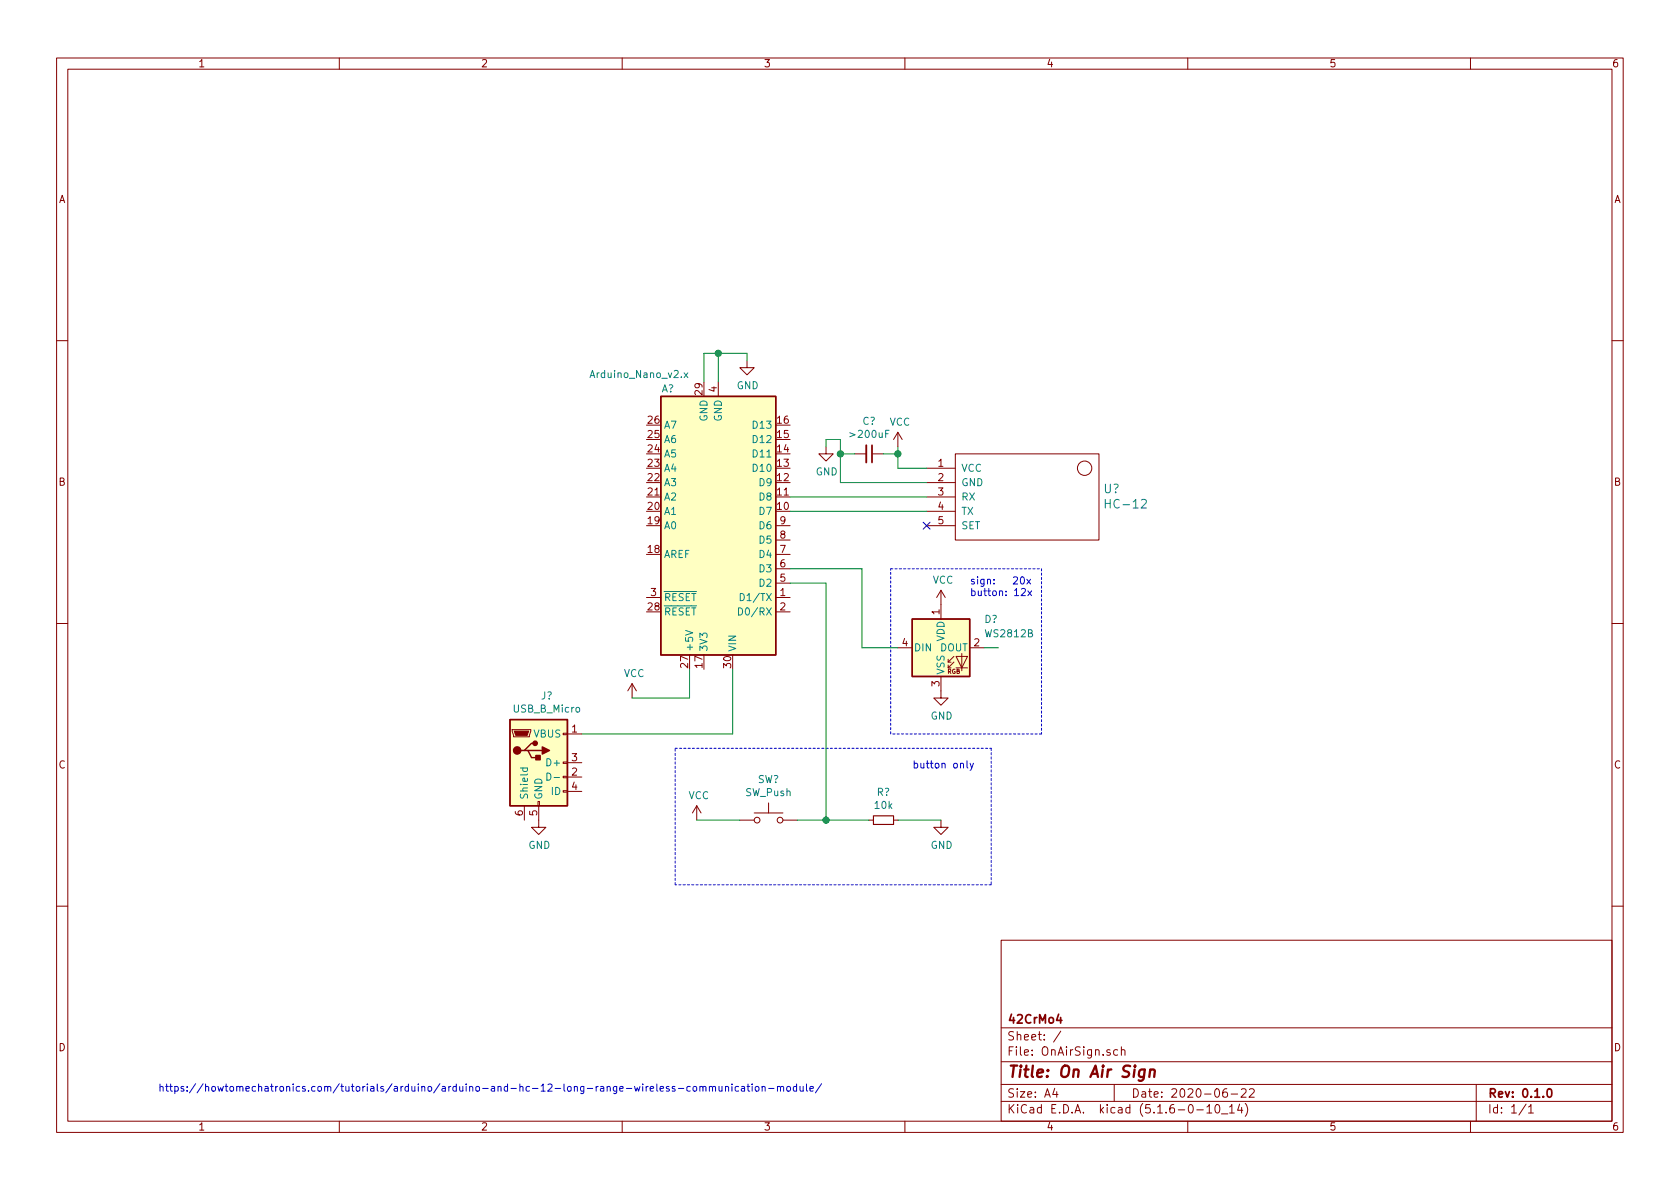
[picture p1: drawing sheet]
<svg xmlns="http://www.w3.org/2000/svg" width="297mm" height="210mm" viewBox="0 0 297 210" stroke-linecap="round" stroke-linejoin="round" font-family="sans-serif">
<g fill="none" stroke="#840000" stroke-width=".18">
<path d="M10 10.3h277v189.9h-277zM12 12.2h273v186.1h-273zM60 10.3v1.9M110 10.3v1.9M160 10.3v1.9M210 10.3v1.9M260 10.3v1.9M10 60.2h2M127 67.6v2.5M132.1 63.7v1.3h1.2l-1.2 1.3-1.3-1.3h1.3M146 79v1.3h1.3l-1.3 1.2-1.2-1.2h1.2M158.7 76.4l-.7 1.3"/>
<path d="M158.7 76.4v2.6M158.7 76.4l.8 1.3M285 60.2h2M137.2 98h2.5M137.2 95.5h2.5M137.2 93h2.5M151.1 80.3h2.1M154.2 80.3h2M163.8 93h5.1M163.8 82.8h5.1M163.8 85.3h5.1M163.8 87.9h5.1"/>
<path d="M163.8 90.4h5.1M168.9 80.3h25.4v15.2h-25.4zM10 110.3h2M114.3 105.7h2.5M137.2 105.7h2.5M137.2 108.2h2.5M137.2 103.1h2.5M137.2 100.6h2.5M158.7 114.5h2.6M166.4 119.6v3.8h1.2l-1.2 1.3-1.3-1.3h1.3M166.4 104.4v5.1M166.4 104.4l-.8 1.3"/>
<path d="M166.4 104.4l.7 1.3M167.6 117.1h.5M168.7 117.1l-1.1 1v-.5M168.7 116.1l-1.1 1v-.5M169 116.1h2.1l-1 2zM169 118.1h2.1M170.1 115.6v3M171.4 114.5h2.6M285 110.3h2M90.6 129h3.3v.3l-.3 1h-2.8zM99.6 139.8h.7v.3h-.7zM99.6 137.3h.7v.2h-.7z"/>
<path d="M99.6 134.7h.7v.3h-.7zM99.6 129.7h.7v.2h-.7zM100.3 129.8h2.6M100.3 137.4h2.6M100.3 134.9h2.6M100.3 139.9h2.6M111.8 120.9l-.8 1.3M111.8 120.9v2.5M111.8 120.9l.7 1.3M92.7 142.5v2.5M95.1 141.7h.3v.8h-.3zM95.2 142.5v3.8h1.3l-1.3 1.3-1.2-1.3h1.2"/>
<path d="M123.2 142.5l-.8 1.3M123.2 142.5v2.5M123.2 142.5l.8 1.3M130.8 145h2.5M133.3 143.8h5.1M135.9 142v1.8M138.4 145h2.6M153.7 145h.7M158 145h.7M166.4 145v1.3h1.2l-1.2 1.3-1.3-1.3h1.3M10 160.2h2M177 166.3h108v32h-108z"/>
<path d="M285 160.2h2M60 198.3v1.9M110 198.3v1.9M160 198.3v1.9M177 194.8h108M177 191.8h108M177 187.8h108M177 181.8h108M186.5 192.5l-.4 1h1M186.8 193v1M187.6 182.3l-1.3 2M197 191.8v3"/>
<path d="M197.6 185.7l-.4-.1-.3 .3 .1 .6 .2 .1 .4-.1M198.3 185.7a.37 .37 0 0 1 .6 .1v.8M198.3 185.1v1.5M210 198.3v1.9M211.6 196.3h1.2M213.4 195.8l.4-.5v1.5M213.4 196.8h.8M215 195.4l.3-.1a.94 .94 0 0 1 0 1.5 .8 .8 0 0 1-.6-.6 .8 .8 0 0 1 .3-.8zM216 197h1.1M216.9 192.5a.62 .62 0 0 0-.7 .7l.1 .7 .2 .1 .5-.1v-.5l-.1-.2-.4-.1-.3 .3M217.4 195.8l.4-.5v1.5M217.4 196.8h.8"/>
<path d="M217.7 193.5h1.1M219.2 195.2l-.4 1.1h.9M219.5 192.7l.2-.2h.3l.3 .2v.3v.2l-.9 .8h.9M219.5 195.8v1M220.2 195.1a1.71 1.71 0 0 1 0 2.3M220.9 192.7l.2-.2h.4l.2 .2 .1 .3-1 1h1M260 198.3v1.9M261 191.8v6.5M269.8 195.2l-1.2 2M270.3 195.8l.4-.5v1.5M270.3 196.8h.8"/>
<circle cx="191.8" cy="82.8" r="1.27"/>
<circle cx="133.9" cy="145" r=".51"/>
<circle cx="137.9" cy="145" r=".51"/>
</g>
<path d="M154.2 78.7v3.1M187.2 179.3l-.4 1.1h1M187.5 179.9v1M273.7 192.6l.3-.1a.94 .94 0 0 1 0 1.5h-.1a1 1 0 0 1-.2-1.4z" fill="none" stroke="#840000" stroke-width=".3"/>
<path d="M202.4 189.1l-.2 1.6a.6 .6 0 0 1-.9 .3M202.4 189.2a.68 .68 0 0 0-1 .3v.8l.3 .1 .6-.1M203.4 189.3a.5 .5 0 0 1 .8 .1l-.1 1M203.4 189.1l-.2 1.3" fill="none" stroke="#840000" stroke-width=".41"/>
<g fill="#ffffc2" stroke="#ffffc2" stroke-width=".18">
<path d="M116.8 70.1h20.4v45.7h-20.4z"/>
<path d="M161.3 109.5h10.1v10.1h-10.1z"/>
<path d="M90.2 127.2h10.1v15.3h-10.1z"/>
</g>
<path d="M116.8 70.1h20.4v45.7h-20.4zM161.3 109.5h10.1v10.1h-10.1zM90.2 127.2h10.1v15.3h-10.1zM92.7 132.7h.6l.7 1.3h1.2M93.3 132.7h2.6M94.6 131.4h-.6l-1.3 1.3h-.6" fill="none" stroke="#840000" stroke-width=".25"/>
<path d="M121 65.9l.6 .9M121.6 65.9l-.6 .9M121.2 111.5l1.3 .4-1.3 .4M130.6 107.5a.64 .64 0 0 1 .7 .6 .64 .64 0 0 1-.7 .7zM130.9 104.9a.64 .64 0 0 1 .7 .7 .64 .64 0 0 1-.7 .6zM92 135.8h1.3M92.5 135.8l-.1 .4 .3 .2 .5-.1v-.5M96.7 136.7a.64 .64 0 0 1 .7 .6 .64 .64 0 0 1-.7 .7zM98 137.5h.9" fill="none" stroke="#008484" stroke-width=".18"/>
<path d="M153.2 78.7v3.1" fill="none" stroke="#840000" stroke-width=".33"/>
<g fill="#840000" stroke="#840000" stroke-width=".25">
<path d="M94.7 133.6h.8v.8h-.8z"/>
<path d="M95.9 132.1l1.3 .6-1.3 .6z"/>
<circle cx="91.4" cy="132.7" r=".63"/>
<circle cx="94.6" cy="131.4" r=".38"/>
</g>
<path d="M90.9 129.3h2.6l-.3 .7h-2z" fill="#840000" stroke="#840000" stroke-width=".18"/>
<path d="M154.4 144.3h3.6v1.5h-3.6z" fill="none" stroke="#840000" stroke-width=".2"/>
<path d="M157.5 100.6h26.6M184.1 100.6v29.2M119.4 132.3h55.9M157.5 129.8v-29.2M175.3 132.3v24.2M184.1 129.8h-26.6M119.4 156.5v-24.2M175.3 156.5h-55.9" fill="none" stroke="#0000c2" stroke-width=".18" stroke-dasharray=".4 .4"/>
<g fill="none" stroke="#008400" stroke-width=".18">
<path d="M127 62.5v5.1M132.1 63.7v-1.2h-7.6v5.1M146 79v-1.3h2.6v7.6h15.2M158.7 79v3.8h5.1M139.7 87.9h24.1M139.7 90.4h24.1M148.6 80.3h2.5M156.2 80.3h2.5M121.9 118.4v5h-10.1M129.5 118.4v11.4h-26.6M139.7 100.6h12.7v13.9h6.3M139.7 103.1h6.3v41.9"/>
<path d="M174 114.5h2.5M123.2 145h7.6M141 145h12.7M158.7 145h7.7"/>
</g>
<g fill="none" stroke="#0000c2" stroke-width=".18">
<path d="M175.7 103.1v.2M175.7 102.5v.1M179.2 102.1l.5-.1 .2 .4v.2l-.8 .7h.8M180.5 102.1l.2-.1a.67 .67 0 0 1 .4 .6 .67 .67 0 0 1-.4 .7l-.2-.2-.1-.3zM180.6 104.2l.5-.1 .2 .3v.2l-.8 .7h.8M181.6 102.4l.6 .9M181.7 104.5l.7 .8M182.2 102.4l-.6 .9M182.4 104.5l-.7 .8M171 134.5v1.1l.1 .2M171.5 135l.3 .8M172.1 135l-.4 1.1-.2 .1"/>
<path d="M116.7 192.5l.6-.1v-.2l-.4-.1-.2 .2 .1 .6h.5M118.3 192.2l-.3-.1-.2 .2 .1 .2 .4 .1v.3h-.5M119.3 192.2l-.3-.1-.2 .2 .1 .2 .4 .1v.3h-.5M119.9 192.5h1M122 192.2l-.3-.1-.3 .2 .2 .6h.4M122.6 192.2l.2-.1 .3 .1 .1 .5-.1 .2-.3 .1-.2-.2zM123.7 192.2l.2-.1 .3 .1 .1 .8M123.7 192.1v.9M124.3 192.3l.2-.2 .3 .1v.8M125.4 192.2l.2-.1 .3 .1 .1 .8M125.4 192.1v.9M126 192.3l.2-.2 .3 .1v.8"/>
<path d="M127.1 192.1l.1 .8 .3 .1 .2-.2M127.7 192.1v.9M128.3 192.2l.1-.1 .4 .1v.8M128.3 192.1v.9M129.4 191.7v.1M129.4 192.1v.9M130.6 192.2l-.4-.1-.2 .2 .1 .6h.5M131.1 192.2h.5v.8M131.6 192.4l-.4 .1-.1 .2v.2h.5M132.1 192.1h.5M132.3 191.7v1.1l.3 .2M133 191.7v.1"/>
<path d="M133 192.1v.9M133.7 192.2l.3-.1 .1 .1v.7l-.3 .1-.3-.3zM134.7 192.2l.2-.1 .3 .1 .1 .8M134.7 192.1v.9M135.9 192.5h1M137.5 192.2l.1-.1 .3 .1 .1 .8M137.5 192.1v.9M138 192.3l.2-.2 .3 .1 .1 .8M139.2 192.2l.3-.1 .3 .2-.2 .6-.3 .1-.2-.3zM140.8 192.2l-.3-.1-.2 .2 .1 .6h.4M140.8 191.7v1.3M141.5 192.1v.8l.3 .1 .2-.2"/>
<path d="M142 192.1v.9M142.6 191.7v1.1l.2 .2M143.2 192.5l.6-.1v-.2l-.4-.1-.2 .2 .1 .6h.5M145.3 191.6l-1.1 1.7"/>
</g>
<g fill="#008400" stroke="#008400" stroke-width=".25">
<circle cx="127" cy="62.5" r=".51"/>
<circle cx="146.1" cy="145" r=".51"/>
<circle cx="158.8" cy="80.3" r=".51"/>
<circle cx="148.6" cy="80.3" r=".51"/>
</g>
<path d="M163.2 92.3l1.2 1.3M164.4 92.3l-1.2 1.3" fill="none" stroke="#000084" stroke-width=".18"/>
<text font-size="2.8" fill="#840000" x="178" y="190.5">Title: On Air Sign</text>
<g font-size="2.1" fill="#008484">
<text x="195.1" y="87.2">U?</text>
<text x="196" y="89.9">HC-12</text>
</g>
<g font-size="2.1" fill="#840000">
<text x="178" y="184">Sheet: /</text>
<text x="178" y="181">42CrMo4</text>
<text x="178" y="186.7">File: OnAirSign.sch</text>
<text x="178" y="196.9">KiCad E.D.A. kicad (5.1.6-0-10_14)</text>
<text x="178" y="194.1">Size: A4</text>
<text x="200" y="194.1">Date: 2020-06-22</text>
<text x="263" y="194.1">Rev: 0.1.0</text>
<text x="263" y="196.9">Id: 1/1</text>
</g>
<g font-size="1.8" fill="#840000">
<text x="35" y="11.9">1</text>
<text x="85" y="11.9">2</text>
<text x="135" y="11.9">3</text>
<text x="185" y="11.9">4</text>
<text x="235" y="11.9">5</text>
<text x="285" y="11.9">6</text>
<text x="10.4" y="35.9">A</text>
<text x="285.4" y="35.9">A</text>
<text x="124.2" y="69.8" transform="rotate(-90 124.2 69.8)">29</text>
<text x="126.7" y="69.3" transform="rotate(-90 126.7 69.3)">4</text>
<text x="114.6" y="77.5">25</text>
<text x="114.6" y="74.9">26</text>
<text x="137.5" y="77.5">15</text>
<text x="137.5" y="74.9">16</text>
<text x="114.6" y="82.5">23</text>
<text x="114.6" y="80">24</text>
<text x="137.5" y="82.5">13</text>
<text x="137.5" y="80">14</text>
<text x="165.9" y="82.5">1</text>
<text x="10.4" y="85.9">B</text>
<text x="114.6" y="87.6">21</text>
<text x="114.6" y="85.1">22</text>
<text x="137.5" y="87.6">11</text>
<text x="137.5" y="85.1">12</text>
<text x="165.9" y="85.1">2</text>
<text x="165.9" y="87.6">3</text>
<text x="285.4" y="85.9">B</text>
<text x="114.6" y="92.7">19</text>
<text x="114.6" y="90.2">20</text>
<text x="137.5" y="90.2">10</text>
<text x="137.9" y="95.2">8</text>
<text x="137.9" y="92.7">9</text>
<text x="165.9" y="90.2">4</text>
<text x="165.9" y="92.7">5</text>
<text x="114.6" y="97.8">18</text>
<text x="137.9" y="100.3">6</text>
<text x="137.9" y="97.8">7</text>
<text x="114.6" y="107.9">28</text>
<text x="115.1" y="105.4">3</text>
<text x="137.9" y="105.4">1</text>
<text x="137.9" y="107.9">2</text>
<text x="137.9" y="102.9">5</text>
<text x="166.1" y="108.7" transform="rotate(-90 166.1 108.7)">1</text>
<text x="121.7" y="118.1" transform="rotate(-90 121.7 118.1)">27</text>
<text x="124.2" y="118.1" transform="rotate(-90 124.2 118.1)">17</text>
<text x="129.3" y="118.1" transform="rotate(-90 129.3 118.1)">30</text>
<text x="159.5" y="114.3">4</text>
<text x="172.2" y="114.3">2</text>
<text x="166.1" y="121.4" transform="rotate(-90 166.1 121.4)">3</text>
<text x="101.1" y="129.5">1</text>
<text x="10.4" y="135.9">C</text>
<text x="101.1" y="137.2">2</text>
<text x="101.1" y="134.6">3</text>
<text x="285.4" y="135.9">C</text>
<text x="101.1" y="139.7">4</text>
<text x="92.5" y="144.2" transform="rotate(-90 92.5 144.2)">6</text>
<text x="95" y="144.2" transform="rotate(-90 95 144.2)">5</text>
<text x="10.4" y="185.9">D</text>
<text x="285.4" y="185.9">D</text>
<text x="35" y="199.9">1</text>
<text x="85" y="199.9">2</text>
<text x="135" y="199.9">3</text>
<text x="185" y="199.9">4</text>
<text x="235" y="199.9">5</text>
<text x="285" y="199.9">6</text>
</g>
<g font-size="1.8" fill="#008484">
<text x="104.7" y="66.8">Arduino_Nano_v2.x</text>
<text x="116.9" y="69.4">A?</text>
<text x="130.3" y="68.8">GND</text>
<text x="117.3" y="75.8">A7</text>
<text x="125.1" y="74.5" transform="rotate(-90 125.1 74.5)">GND</text>
<text x="127.6" y="74.5" transform="rotate(-90 127.6 74.5)">GND</text>
<text x="133.4" y="75.8">D13</text>
<text x="150.6" y="77.4">&gt;200uF</text>
<text x="152.5" y="75.1">C?</text>
<text x="157.3" y="75.3">VCC</text>
<text x="117.3" y="83.4">A4</text>
<text x="117.3" y="80.9">A5</text>
<text x="117.3" y="78.4">A6</text>
<text x="133.4" y="83.4">D10</text>
<text x="133.4" y="80.9">D11</text>
<text x="133.4" y="78.4">D12</text>
<text x="169.9" y="83.4">VCC</text>
<text x="117.3" y="88.5">A2</text>
<text x="117.3" y="86">A3</text>
<text x="134.4" y="88.5">D8</text>
<text x="134.4" y="86">D9</text>
<text x="144.2" y="84.1">GND</text>
<text x="169.9" y="86">GND</text>
<text x="169.9" y="88.5">RX</text>
<text x="117.3" y="93.6">A0</text>
<text x="117.3" y="91.1">A1</text>
<text x="134.4" y="91.1">D7</text>
<text x="134.4" y="93.6">D6</text>
<text x="169.9" y="91.1">TX</text>
<text x="169.9" y="93.6">SET</text>
<text x="117.3" y="98.7">AREF</text>
<text x="134.4" y="101.2">D3</text>
<text x="134.4" y="98.7">D4</text>
<text x="134.4" y="96.1">D5</text>
<text x="117.3" y="106.3">RESET</text>
<text x="131.6" y="106.3">D1/TX</text>
<text x="134.4" y="103.8">D2</text>
<text x="164.9" y="103.2">VCC</text>
<text x="117.3" y="108.8">RESET</text>
<text x="131.4" y="108.8">D0/RX</text>
<text x="167" y="113.5" transform="rotate(-90 167 113.5)">VDD</text>
<text x="174.1" y="110.2">D?</text>
<text x="174.4" y="112.7">WS2812B</text>
<text x="110.3" y="119.7">VCC</text>
<text x="122.6" y="115.3" transform="rotate(-90 122.6 115.3)">+5V</text>
<text x="125.1" y="115.3" transform="rotate(-90 125.1 115.3)">3V3</text>
<text x="130.2" y="115.3" transform="rotate(-90 130.2 115.3)">VIN</text>
<text x="161.5" y="115.2">DIN</text>
<text x="166.2" y="115.2">DOUT</text>
<text x="167" y="119.4" transform="rotate(-90 167 119.4)">VSS</text>
<text x="95.7" y="123.7">J?</text>
<text x="90.9" y="126">USB_B_Micro</text>
<text x="94.4" y="130.4">VBUS</text>
<text x="164.5" y="127.2">GND</text>
<text x="97" y="135.5">D+</text>
<text x="93.3" y="141.5" transform="rotate(-90 93.3 141.5)">Shield</text>
<text x="95.9" y="141.5" transform="rotate(-90 95.9 141.5)">GND</text>
<text x="97.5" y="140.6">ID</text>
<text x="121.7" y="141.3">VCC</text>
<text x="131.8" y="140.8">SW_Push</text>
<text x="133.9" y="138.5">SW?</text>
<text x="154.7" y="143">10k</text>
<text x="155" y="140.7">R?</text>
<text x="93.4" y="150.1">GND</text>
<text x="164.5" y="150.1">GND</text>
</g>
<g font-size="1.8" fill="#0000c2">
<text x="171.4" y="103.3">sign:</text>
<text x="171.4" y="105.4">button: 12x</text>
<text x="161.3" y="135.9">button only</text>
<text x="27.9" y="193">https://howtomechatronics.com/tutorials/arduino/arduino-and-hc-12-long-range-wireless-communication-module/</text>
</g>
<text font-size="1.1" fill="#840000" x="167.5" y="119.1">RGB</text>
</svg>
